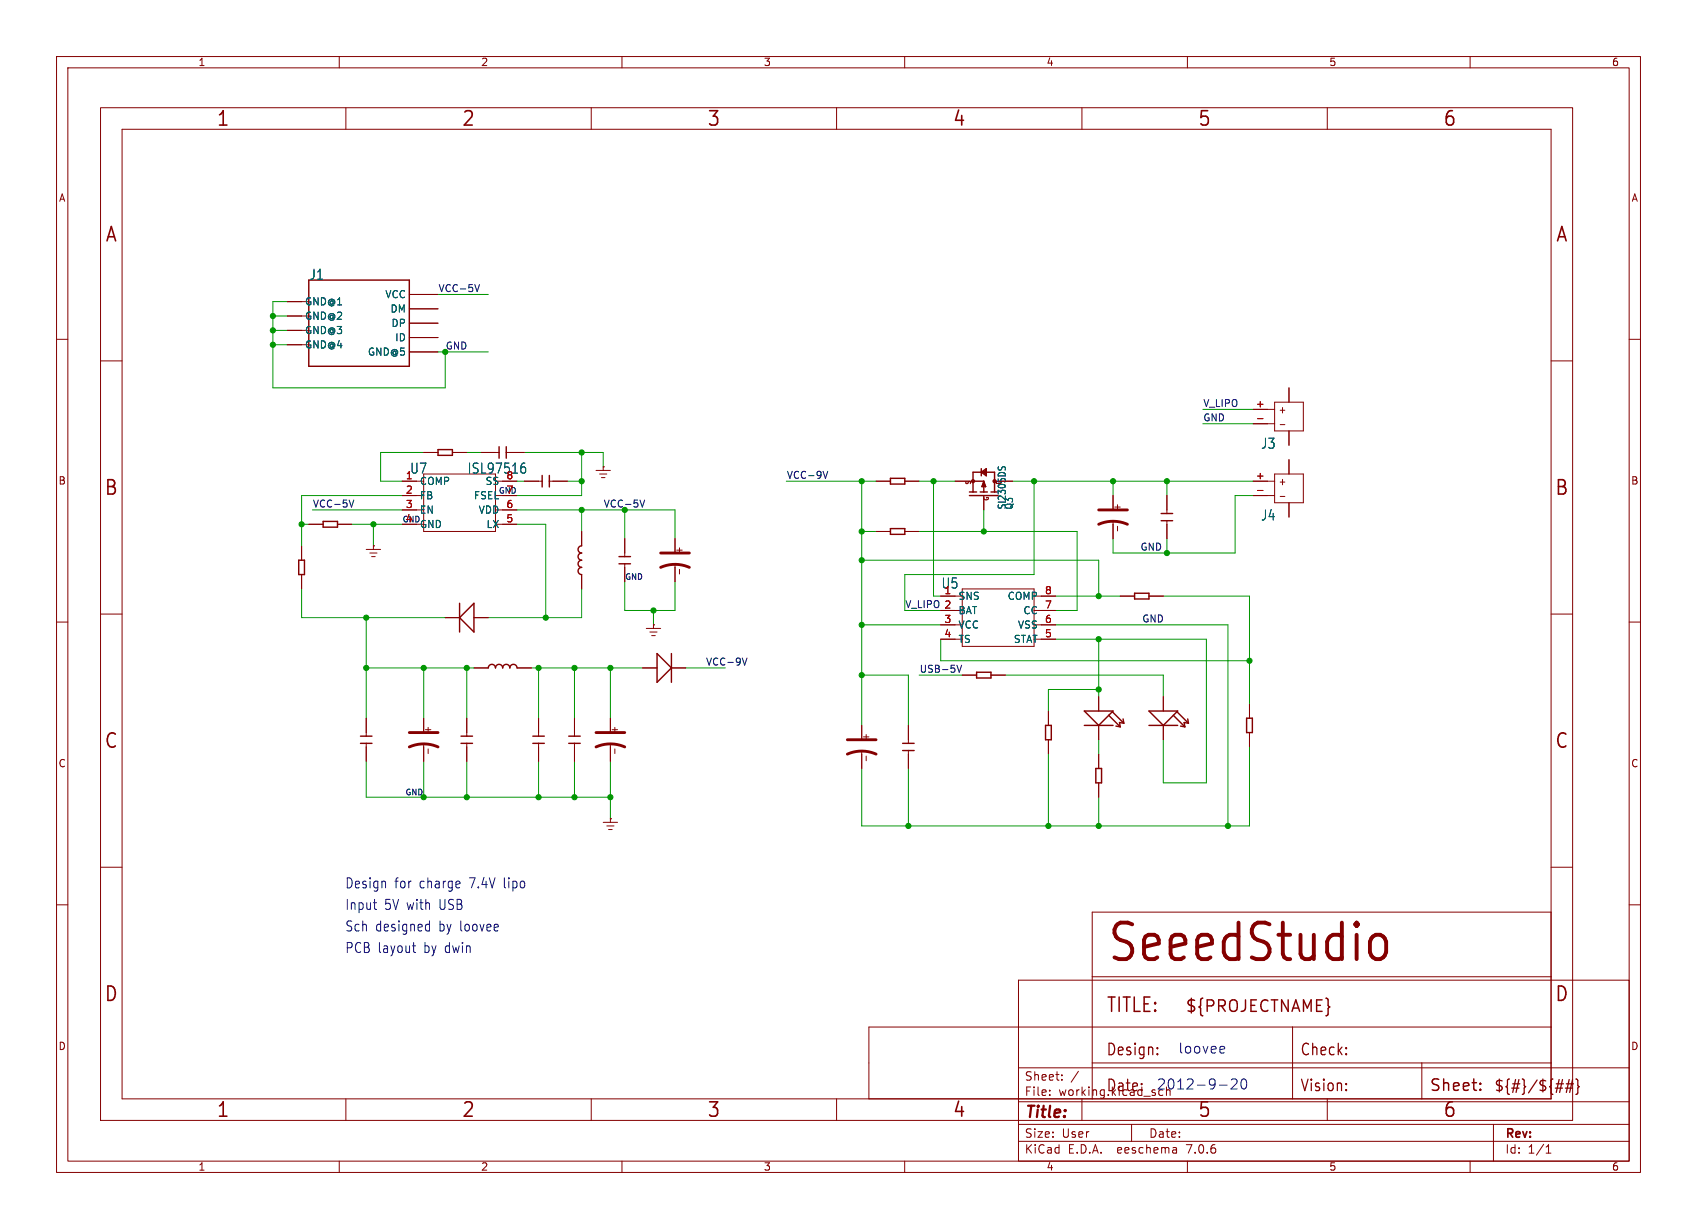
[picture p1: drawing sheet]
<svg xmlns="http://www.w3.org/2000/svg" width="300mm" height="217mm" viewBox="0 0 300 217" stroke-linecap="round" stroke-linejoin="round" font-family="sans-serif">
<g fill="none" stroke="#840000" stroke-width=".18">
<path d="M10 10h280.1v197.3h-280.1zM12 12h276.1v193.3h-276.1zM17.8 19h260.3v179.1h-260.3zM60 10v2M61.2 19v3.9M104.6 19v3.9M110 10v2M148 19v3.9M160 10v2M191.3 19v3.9M210 10v2M234.7 19v3.9"/>
<path d="M260 10v2M21.6 22.9h252.7v171.4h-252.7zM10 60h2M50.8 53.3h2.5M50.8 55.9h2.5M50.8 58.4h2.5M72.4 52.1h5.1M72.4 54.6h5.1M72.4 57.1h5.1M72.4 59.7h5.1M288.1 60h2M17.8 63.8h3.8"/>
<path d="M50.8 61h2.5M72.4 62.2h5.1M221.6 74.9h3.8M221.6 72.4h3.8M225.4 71.1h5.1v5.1h-5.1zM226.4 75.1h.8M228 68.6v2.5M228 76.2v2.5M274.3 63.8h3.8M53.3 96.5v2.6M54.6 92.7h2.5M59.7 92.7h2.5"/>
<path d="M64.8 97.2h2.5M65.4 97.8h1.3M65.7 98.4h.7M66 96.5h.1M66 96.5v.7M71.1 92.7h2.6M71.1 87.6h3.8M71.1 85.1h2.6M71.1 90.2h3.8M74.9 80h2.6M74.9 92.7v-8.9h12.7v8.9h3.8M74.9 94h12.7"/>
<path d="M80 80h2.5M85.1 80h3.2M87.6 87.6h3.8M87.6 85.1h3.8M87.6 90.2h3.8M89.5 80h3.2M92.7 85.1h3.2M97.2 85.1h3.1M102.9 94v2.5M105.4 83.2h2.5M106 83.8h1.3M106.4 84.5h.6"/>
<path d="M106.7 82.5h.1M106.7 82.5v.7M110.5 95.2v3.2M110.5 99.7v3.2M119.4 95.2v2.6M119.4 99.7v3.2M154.9 85.1h2.6M154.9 94h2.6M160 85.1h2.6M160 94h2.6M168.9 85.1h2.5M174 85.1v.3"/>
<path d="M174 87.6v2.6M175.9 85.1h3.2M196.8 87.6v2.6M196.8 92.1v3.1M197.6 93.1v.8M206.4 87.6v3.2M206.4 92.1v3.1M221.6 87.6h3.8M221.6 85.1h3.8M225.4 83.8h5.1v5.1h-5.1zM226.4 87.8h.8M228 81.3v2.5"/>
<path d="M228 88.9v2.5M10 110h2M17.8 108.6h3.8M53.3 101.6v2.5M78.7 109.2h2.6M83.8 118.1h2.6M83.8 109.2h2.6M91.4 118.1h2.6M102.9 101.6v2.5M113.7 118.1h2.5M114.3 111.1h2.5M114.9 111.8h1.3"/>
<path d="M115.3 112.4h.6M115.6 110.5h.1M115.6 110.5v.6M118.7 118.1h2.6M120.2 100.7v.8M166.4 105.4h2.5M166.4 107.9h3.8M166.4 110.5h2.5M166.4 113h2.5M170.2 113v-8.9h12.7v8.9M170.2 114.3h12.7M170.2 119.4h2.5"/>
<path d="M175.3 119.4h2.5M182.9 105.4h3.8M182.9 107.9h3.8M182.9 110.5h3.8M184.1 113h2.6M198.1 105.4h2.6M203.2 105.4h2.5M274.3 108.6h3.8M288.1 110h2M64.8 127v3.2M64.8 131.4v3.2M74.9 127v2.5"/>
<path d="M74.9 131.4v3.2M75.7 132.4v.9M82.5 127v3.2M82.5 131.4v3.2M95.2 127v3.2M95.2 131.4v3.2M101.6 127v3.2M101.6 131.4v3.2M107.9 127v2.5M107.9 131.4v3.2M108.7 132.4v.9M152.4 128.3v2.5"/>
<path d="M152.4 132.7v3.2M153.2 133.7v.8M160.7 128.3v3.1M160.7 132.7v3.2M185.4 125.7v2.6M185.4 130.8v2.5M194.3 123.2v2.5M194.3 128.3v2.5M194.3 133.3v2.6M194.3 138.4v2.6M205.7 123.2v2.5M205.7 128.3v2.5"/>
<path d="M221 124.5v2.5M221 129.5v2.6M10 160h2M17.8 153.4h3.8M106.7 145.4h2.5M107.3 146h1.3M107.6 146.7h.7M107.9 144.8h.1M107.9 144.8v.6M274.3 153.4h3.8M288.1 160h2M180.1 173.3h108v32h-108z"/>
<path d="M193.2 161.3h81.1M274.3 172.7h-81.1v21.6M61.2 194.3v3.8M104.6 194.3v3.8M148 194.3v3.8M180.1 198.8h108M180.1 194.8h108M180.1 188.8h108M185.7 193.6v.1M185.7 192.8v.1M187.8 190.9v.1M187.8 190.1v.1"/>
<path d="M190.7 189.4l-1.3 2M191.3 194.3v3.8M193 181.6h-39.3v12.7M193.2 181.6h81.1M193.2 188h81.1M200.1 198.8v3M205.1 193.6h.6M206.3 192.2v1.5M206.9 192.9v.8M228.6 181.6v12.7M234.7 194.3v3.8M251.5 188v6.3"/>
<path d="M264.1 198.8v6.5M60 205.3v2M110 205.3v2M160 205.3v2M180.1 201.8h108M208 203l.1 .9M208.1 203.8l-.2 .1M208.1 203.3h-.2M210 205.3v2M260 205.3v2M273.4 203.9h.9M273.4 202.8l.5-.4v1.5"/>
</g>
<g fill="none" stroke="#840000" stroke-width=".25">
<path d="M54.6 49.5h17.8v15.3h-17.8zM77.5 79.5h2.5v1h-2.5zM88.3 79v2M89.5 79v2M52.8 99.1h1v2.5h-1zM57.1 92.2h2.6v1h-2.6zM95.9 84.1v2M97.2 84.1v2M102.9 96.5a.64 .64 0 0 0-.7 .7 .64 .64 0 0 0 .7 .6 .64 .64 0 0 0-.7 .6 .64 .64 0 0 0 .7 .7 .64 .64 0 0 0-.7 .6 .64 .64 0 0 0 .7 .6 .64 .64 0 0 0-.7 .7 .64 .64 0 0 0 .7 .6M109.5 99.7h2M109.5 98.4h2M157.5 84.6h2.5v1h-2.5z"/>
<path d="M157.5 93.5h2.5v1h-2.5zM171.4 87.6h5.1M171.4 87h1.3M172.1 87v-3.5h3.8v3.5M172.1 85.1h1.9M173.4 87h1.2M173.5 82.9v1.2M173.5 83.5l.9-.6v1.2zM173.7 86h.6M173.9 85.6l.4 .4M174 85.4v1.6M174 85.4l-.3 .6"/>
<path d="M174 85.4l.3 .6M174 85.1l-.3 .9M174 85.1l.3 .9M174 83.5l.3 .3M174 83.5l.4 .3M174.3 83.2l-.3 .3M174.4 83.2l-.4 .3M175.3 87h1.2M205.4 92.1h2M205.4 90.8h2M81.3 106.7v5.1M83.8 106.7v5.1l-2.5-2.6z"/>
<path d="M86.4 118.1a.64 .64 0 0 1 .6-.6 .64 .64 0 0 1 .6 .6 .64 .64 0 0 1 .7-.6 .64 .64 0 0 1 .6 .6 .64 .64 0 0 1 .6-.6 .64 .64 0 0 1 .7 .6 .64 .64 0 0 1 .6-.6 .64 .64 0 0 1 .6 .6M116.2 115.6l2.5 2.5-2.5 2.5zM118.7 115.6v5M172.7 118.9h2.6v1h-2.6zM200.7 104.9h2.5v1h-2.5zM63.8 131.4h2M63.8 130.2h2M81.5 131.4h2.1M81.5 130.2h2.1M94.2 131.4h2.1M94.2 130.2h2.1M100.6 131.4h2"/>
<path d="M100.6 130.2h2M159.6 132.7h2.1M159.6 131.4h2.1M184.9 128.3h1v2.5h-1zM191.8 125.7h5l-2.5 2.6zM191.8 128.3h5M193.8 135.9h1v2.5h-1zM196.1 126.5l2 2M196.7 125.9l2.1 2M197.4 128.4l.7 .1M198.6 127.1l.2 .8M198.8 127.9l-.8-.1 .1 .7"/>
<path d="M203.2 125.7h5.1l-2.6 2.6zM203.2 128.3h5.1M207.5 126.5l2 2M208.2 125.9l2 2M208.8 128.4l.7 .1M210.1 127.1l.1 .8M210.2 127.9l-.8-.1 .1 .7M220.5 127h1v2.5h-1zM261.8 192.6l.1 .1-.1 .1M261.8 192.6l-.1 .1 .1 .1M261.8 191.5v.2M261.8 192.6v.2"/>
<path d="M261.8 191.5l.1 .1-.1 .1M261.8 191.5l-.1 .1 .1 .1"/>
<circle cx="172.1" cy="85.1" r=".25"/>
<circle cx="175.9" cy="85.1" r=".25"/>
</g>
<path d="M116.8 97.8h5.1M194.3 92.7a6.3 6.3 0 0 1 5.1 0M194.3 90.2h5.1M116.8 100.3a6.3 6.3 0 0 1 5.1 0M72.4 132.1a6.3 6.3 0 0 1 5.1 0M72.4 129.5h5.1M105.4 132.1a6.3 6.3 0 0 1 5.1 0M105.4 129.5h5.1M149.9 133.3a6.3 6.3 0 0 1 5 0M149.9 130.8h5" fill="none" stroke="#840000" stroke-width=".51"/>
<path d="M222.4 74h1M222.4 86.7h1" fill="none" stroke="#a90000" stroke-width=".18"/>
<path d="M92.4 82.6h.3l.3 .3-.1 .6-.2 .2h-.3M92.8 81.9l-.4 .1M176.6 82.5l-.1 .4M177.1 82.9l.2-.3 .3-.1 .2 .2v.3" fill="none" stroke="#006464" stroke-width=".18"/>
<g fill="none" stroke="#840000" stroke-width=".22">
<path d="M204.7 186.3v.2M204.7 185.2v.2M238.1 186.3v.2M238.1 185.2v.2M238.1 192.7v.2M238.1 191.6v.2M275.1 192.4h1.2M275.2 191.7h1.3M276.3 190.9l-.5 2.3M276.8 192.4h1.3M277 191.7h1.3M277.5 190.9l-.5 2.3"/>
<path d="M278.1 190.9l-.5 2.3M278.7 190.8l.3 .3v.8l.3 .3-.3 .2v.9l-.3 .2"/>
</g>
<path d="M242.8 165.6a1.42 1.42 0 0 1 2.4 .9v1.9a1.45 1.45 0 0 1-1.5 1.3 1.45 1.45 0 0 1-1.4-1.3v-1.9z" fill="none" stroke="#840000" stroke-width=".69"/>
<path d="M84.8 50.3l-.4 1.3M62.6 88.4l-.4 1.3M114 88.4l-.4 1.3M146.4 83.3l-.4 1.3M132.1 116.4l-.4 1.2M169.2 117.6l.5 1.3 .4-1.3" fill="none" stroke="#0f0f0f" stroke-width=".18"/>
<path d="M66 159.6h.6M66.5 160.8h.1M72.9 167.2h.6M73.2 168.3l.3 .1M75.5 163.4l.5 .1M76 162.8v1.8M76 164.5l-.5 .1M215.7 191.9h1.3M216.3 185l.2 .1 .1 .4-.9 .1M216.5 186.1l-.2 .1M217.8 191l.2-.2 .6 .1a.48 .48 0 0 1 .1 .6l-1 1.1h1.1M219.7 190.9l.4-.1a1.11 1.11 0 0 1 0 1.8h-.2a1.18 1.18 0 0 1-.2-1.7z" fill="none" stroke="#0000c2" stroke-width=".18"/>
<g fill="none" stroke="#009600" stroke-width=".18">
<path d="M48.3 55.9h2.5M48.3 58.4h2.5M50.8 53.3h-2.5v15.3h30.4v-6.4M77.5 52.1h8.9M48.3 61h2.5M77.5 62.2h8.9M212.7 74.9h8.9M212.7 72.4h8.9M53.3 92.7h1.3M55.2 90.2h15.9M62.2 92.7h8.9M66 92.7v3.8"/>
<path d="M71.1 87.6h-17.8v8.9M74.9 80h-7.6v5.1h3.8M82.5 80h2.6M91.4 85.1h1.3M91.4 90.2h28v5M91.4 92.7h5.1v16.5M92.7 80h14v2.5M100.3 85.1h2.6M102.9 80v7.6h-11.5M102.9 90.2v3.8M110.5 90.2v5M139.1 85.1h15.8"/>
<path d="M152.4 85.1v43.2M152.4 94h2.5M152.4 99.1h41.9v6.3M162.6 85.1h6.3M162.6 94h27.9v13.9h-3.8M165.1 85.1v20.3h1.3M174 90.2v3.8M179.1 85.1h42.5M182.9 85.1v16.5h-22.9v6.3h6.4M196.8 85.1v2.5M206.4 85.1v2.5M206.4 95.2v2.6"/>
<path d="M221.6 87.6h-3.2v10.2h-21.6v-2.6M53.3 104.1v5.1h25.4M64.8 118.1h19M64.8 109.2v17.8M74.9 118.1v8.9M82.5 118.1v8.9M94 118.1h19.7M95.2 118.1v8.9M101.6 118.1v8.9M102.9 104.1v5.1h-16.5M107.9 118.1v8.9M110.5 102.9v5h8.9v-5"/>
<path d="M115.6 107.9v2.6M121.3 118.1h7M152.4 119.4h8.3v8.9M152.4 110.5h14M162.6 119.4h7.6M166.4 113v3.8h54.6M177.8 119.4h27.9v3.8M186.7 105.4h11.4M186.7 113h26.7v25.4h-7.7v-7.6M186.7 110.5h30.5v35.5M194.3 113v10.2M205.7 105.4h15.3v19.1"/>
<path d="M64.8 134.6v6.4h43.1M74.9 134.6v6.4M82.5 134.6v6.4M95.2 134.6v6.4M101.6 134.6v6.4M107.9 134.6v10.2M160.7 135.9v10.1M185.4 133.3v12.7M194.3 130.8v2.5M194.3 121.9h-8.9v3.8M221 132.1v13.9h-68.6v-10.1M194.3 141v5"/>
</g>
<g fill="#009600" stroke="#009600" stroke-width=".18">
<circle cx="160.7" cy="146" r=".46"/>
<circle cx="152.4" cy="110.5" r=".46"/>
<circle cx="152.4" cy="99.1" r=".46"/>
<circle cx="152.4" cy="94" r=".46"/>
<circle cx="206.4" cy="85.1" r=".46"/>
<circle cx="152.4" cy="119.4" r=".46"/>
<circle cx="53.3" cy="92.7" r=".46"/>
<circle cx="101.6" cy="118.1" r=".46"/>
<circle cx="95.2" cy="118.1" r=".46"/>
<circle cx="82.5" cy="141" r=".46"/>
<circle cx="74.9" cy="141" r=".46"/>
<circle cx="95.2" cy="141" r=".46"/>
<circle cx="82.5" cy="118.1" r=".46"/>
<circle cx="107.9" cy="141" r=".46"/>
<circle cx="101.6" cy="141" r=".46"/>
<circle cx="64.8" cy="109.2" r=".46"/>
<circle cx="66" cy="92.7" r=".46"/>
<circle cx="102.9" cy="85.1" r=".46"/>
<circle cx="102.9" cy="80" r=".46"/>
<circle cx="110.5" cy="90.2" r=".46"/>
<circle cx="102.9" cy="90.2" r=".46"/>
<circle cx="96.5" cy="109.2" r=".46"/>
<circle cx="221" cy="116.8" r=".46"/>
<circle cx="196.8" cy="85.1" r=".46"/>
<circle cx="182.9" cy="85.1" r=".46"/>
<circle cx="174" cy="94" r=".46"/>
<circle cx="194.3" cy="121.9" r=".46"/>
<circle cx="194.3" cy="113" r=".46"/>
<circle cx="194.3" cy="105.4" r=".46"/>
<circle cx="206.4" cy="97.8" r=".46"/>
<circle cx="107.9" cy="118.1" r=".46"/>
<circle cx="115.6" cy="107.9" r=".46"/>
<circle cx="74.9" cy="118.1" r=".46"/>
<circle cx="64.8" cy="118.1" r=".46"/>
<circle cx="165.1" cy="85.1" r=".46"/>
<circle cx="152.4" cy="85.1" r=".46"/>
<circle cx="48.3" cy="61" r=".46"/>
<circle cx="48.3" cy="55.9" r=".46"/>
<circle cx="48.3" cy="58.4" r=".46"/>
<circle cx="78.7" cy="62.2" r=".46"/>
<circle cx="185.4" cy="146" r=".46"/>
<circle cx="217.2" cy="146" r=".46"/>
<circle cx="194.3" cy="146" r=".46"/>
</g>
<text font-size="9" fill="#840000" x="195.6" y="170.9">SeeedStudio</text>
<g font-size="3.5" fill="#840000">
<text x="38.2" y="22.7">1</text>
<text x="81.6" y="22.7">2</text>
<text x="125" y="22.7">3</text>
<text x="168.4" y="22.7">4</text>
<text x="211.8" y="22.7">5</text>
<text x="255.1" y="22.7">6</text>
<text x="18.5" y="43.1">A</text>
<text x="275" y="43.1">A</text>
<text x="18.3" y="87.9">B</text>
<text x="274.9" y="87.9">B</text>
<text x="18.3" y="132.7">C</text>
<text x="274.9" y="132.7">C</text>
<text x="18.3" y="177.4">D</text>
<text x="195.6" y="179.4">TITLE:</text>
<text x="274.9" y="177.4">D</text>
<text x="38.2" y="197.9">1</text>
<text x="81.6" y="197.9">2</text>
<text x="125" y="197.9">3</text>
<text x="168.4" y="197.9">4</text>
<text x="211.8" y="197.9">5</text>
<text x="255.1" y="197.9">6</text>
</g>
<g font-size="2.8" fill="#840000">
<text x="209.5" y="179.3">${PROJECTNAME}</text>
<text x="195.6" y="186.9">Design:</text>
<text x="229.9" y="186.9">Check:</text>
<text x="195.6" y="193.3">Date:</text>
<text x="229.9" y="193.3">Vision:</text>
<text x="252.7" y="193.3">Sheet:</text>
<text x="181.1" y="198.2">Title:</text>
</g>
<g font-size="2.5" fill="#006464">
<text x="54.7" y="49.7">J1</text>
<text x="72.4" y="84">U7</text>
<text x="82.6" y="84">ISL97516</text>
<text x="222.9" y="79.6">J3</text>
<text x="222.9" y="92.3">J4</text>
<text x="166.4" y="104.3">U5</text>
</g>
<g font-size="2.5" fill="#0000c2">
<text x="61" y="161">Input</text>
<text x="61" y="157.2">Design</text>
<text x="68" y="161">5V with</text>
<text x="69.8" y="157.2">for</text>
<text x="74.2" y="157.2">charge</text>
<text x="77.8" y="161">USB</text>
<text x="83.2" y="157.2">7.4V</text>
<text x="89.4" y="157.2">lipo</text>
<text x="61" y="164.9">Sch</text>
<text x="66.4" y="164.9">designed</text>
<text x="77.7" y="164.9">by loovee</text>
<text x="61" y="168.7">PCB layout</text>
<text x="75" y="168.7">by dwin</text>
<text x="208.3" y="186.4">loovee</text>
<text x="204.5" y="192.8">2012-9-20</text>
</g>
<text font-size="2.5" fill="#840000" x="264.2" y="193.2">${#}/${##}</text>
<g font-size="2.1" fill="#840000">
<text x="181.1" y="191.3">Sheet:</text>
<text x="181.1" y="194">File:</text>
<text x="187.2" y="194">working.kicad_sch</text>
<text x="181.1" y="201.4">Size:</text>
<text x="187.8" y="201.4">User</text>
<text x="203.1" y="201.4">Date:</text>
<text x="266.1" y="201.6">Rev:</text>
<text x="181.1" y="204.2">KiCad</text>
<text x="188.9" y="204.2">E.D.A.</text>
<text x="197.7" y="204.2">eeschema</text>
<text x="210.1" y="204.2">7.0.6</text>
<text x="266.1" y="204.2">Id:</text>
<text x="270.2" y="204.2">1/1</text>
</g>
<g font-size="1.8" fill="#840000">
<text x="35" y="11.9">1</text>
<text x="85" y="11.9">2</text>
<text x="135" y="11.9">3</text>
<text x="185" y="11.9">4</text>
<text x="235" y="11.9">5</text>
<text x="285" y="11.9">6</text>
<text x="10.3" y="35.9">A</text>
<text x="288.5" y="35.9">A</text>
<text x="226" y="73.3">+</text>
<text x="10.3" y="85.9">B</text>
<text x="226" y="86">+</text>
<text x="288.4" y="85.9">B</text>
<text x="198.4" y="90.5" transform="rotate(-90 198.4 90.5)">+</text>
<text x="120.9" y="98.1" transform="rotate(-90 120.9 98.1)">+</text>
<text x="76.5" y="129.8" transform="rotate(-90 76.5 129.8)">+</text>
<text x="109.5" y="129.8" transform="rotate(-90 109.5 129.8)">+</text>
<text x="154" y="131.1" transform="rotate(-90 154 131.1)">+</text>
<text x="10.3" y="135.9">C</text>
<text x="288.4" y="135.9">C</text>
<text x="10.3" y="185.9">D</text>
<text x="288.4" y="185.9">D</text>
<text x="35" y="207.2">1</text>
<text x="85" y="207.2">2</text>
<text x="135" y="207.2">3</text>
<text x="185" y="207.2">4</text>
<text x="235" y="207.2">5</text>
<text x="285" y="207.2">6</text>
</g>
<g font-size="1.8" fill="#006464">
<text x="68.1" y="52.9">VCC</text>
<text x="53.8" y="54.2">GND@1</text>
<text x="53.8" y="56.7">GND@2</text>
<text x="53.8" y="59.3">GND@3</text>
<text x="69" y="55.5">DM</text>
<text x="69.1" y="58">DP</text>
<text x="53.8" y="61.8">GND@4</text>
<text x="65" y="63.1">GND@5</text>
<text x="69.8" y="60.6">ID</text>
<text x="74.2" y="86">COMP</text>
<text x="74.2" y="88.5">FB</text>
<text x="83.7" y="88.5">FSEL</text>
<text x="85.8" y="86">SS</text>
<text x="74.2" y="91">EN</text>
<text x="74.2" y="93.6">GND</text>
<text x="84.6" y="91">VDD</text>
<text x="86" y="93.6">LX</text>
<text x="178.1" y="90.2" transform="rotate(-90 178.1 90.2)">SI2305DS</text>
<text x="179.4" y="90.2" transform="rotate(-90 179.4 90.2)">Q3</text>
<text x="169.4" y="106.3">SNS</text>
<text x="178.1" y="106.3">COMP</text>
<text x="169.4" y="108.8">BAT</text>
<text x="169.4" y="111.4">VCC</text>
<text x="169.4" y="113.9">TS</text>
<text x="179.2" y="113.9">STAT</text>
<text x="179.9" y="111.4">VSS</text>
<text x="180.9" y="108.8">CC</text>
</g>
<g font-size="1.8" fill="#a90000">
<text x="222" y="72.1">+</text>
<text x="71.7" y="84.8">1</text>
<text x="71.7" y="87.4">2</text>
<text x="71.7" y="89.9">3</text>
<text x="89.5" y="89.9">6</text>
<text x="89.5" y="87.4">7</text>
<text x="89.5" y="84.8">8</text>
<text x="222" y="84.8">+</text>
<text x="71.7" y="92.5">4</text>
<text x="89.5" y="92.5">5</text>
<text x="166.9" y="105.2">1</text>
<text x="166.9" y="107.7">2</text>
<text x="184.7" y="107.7">7</text>
<text x="184.7" y="105.2">8</text>
<text x="166.9" y="110.2">3</text>
<text x="166.9" y="112.8">4</text>
<text x="184.7" y="112.8">5</text>
<text x="184.7" y="110.2">6</text>
</g>
<g font-size="1.7" fill="#0f0f0f">
<text x="77.5" y="51.7">VCC-5V</text>
<text x="78.7" y="61.9">GND</text>
<text x="212.7" y="74.6">GND</text>
<text x="212.7" y="72">V_LIPO</text>
<text x="55.2" y="89.8">VCC-5V</text>
<text x="106.7" y="89.8">VCC-5V</text>
<text x="139.1" y="84.7">VCC-9V</text>
<text x="201.6" y="97.4">GND</text>
<text x="160" y="107.6">V_LIPO 2</text>
<text x="201.9" y="110.1">GND</text>
<text x="124.8" y="117.8">VCC-9V</text>
<text x="162.6" y="119">USB-5V</text>
</g>
<g font-size="1.4" fill="#0f0f0f">
<text x="88.1" y="87.4">GND</text>
<text x="110.5" y="102.6">GND</text>
<text x="71.6" y="140.7">GND</text>
</g>
<text font-size="1.4" fill="#006464" x="71.1" y="92.4">GND</text>
<g font-size="1.1" fill="#840000">
<text x="171.9" y="85.8" transform="rotate(-90 171.9 85.8)">S</text>
<text x="175.1" y="88.7" transform="rotate(-90 175.1 88.7)">G</text>
</g>
<text font-size="1.1" fill="#006464" x="177.3" y="85.8" transform="rotate(-90 177.3 85.8)">D</text>
</svg>
